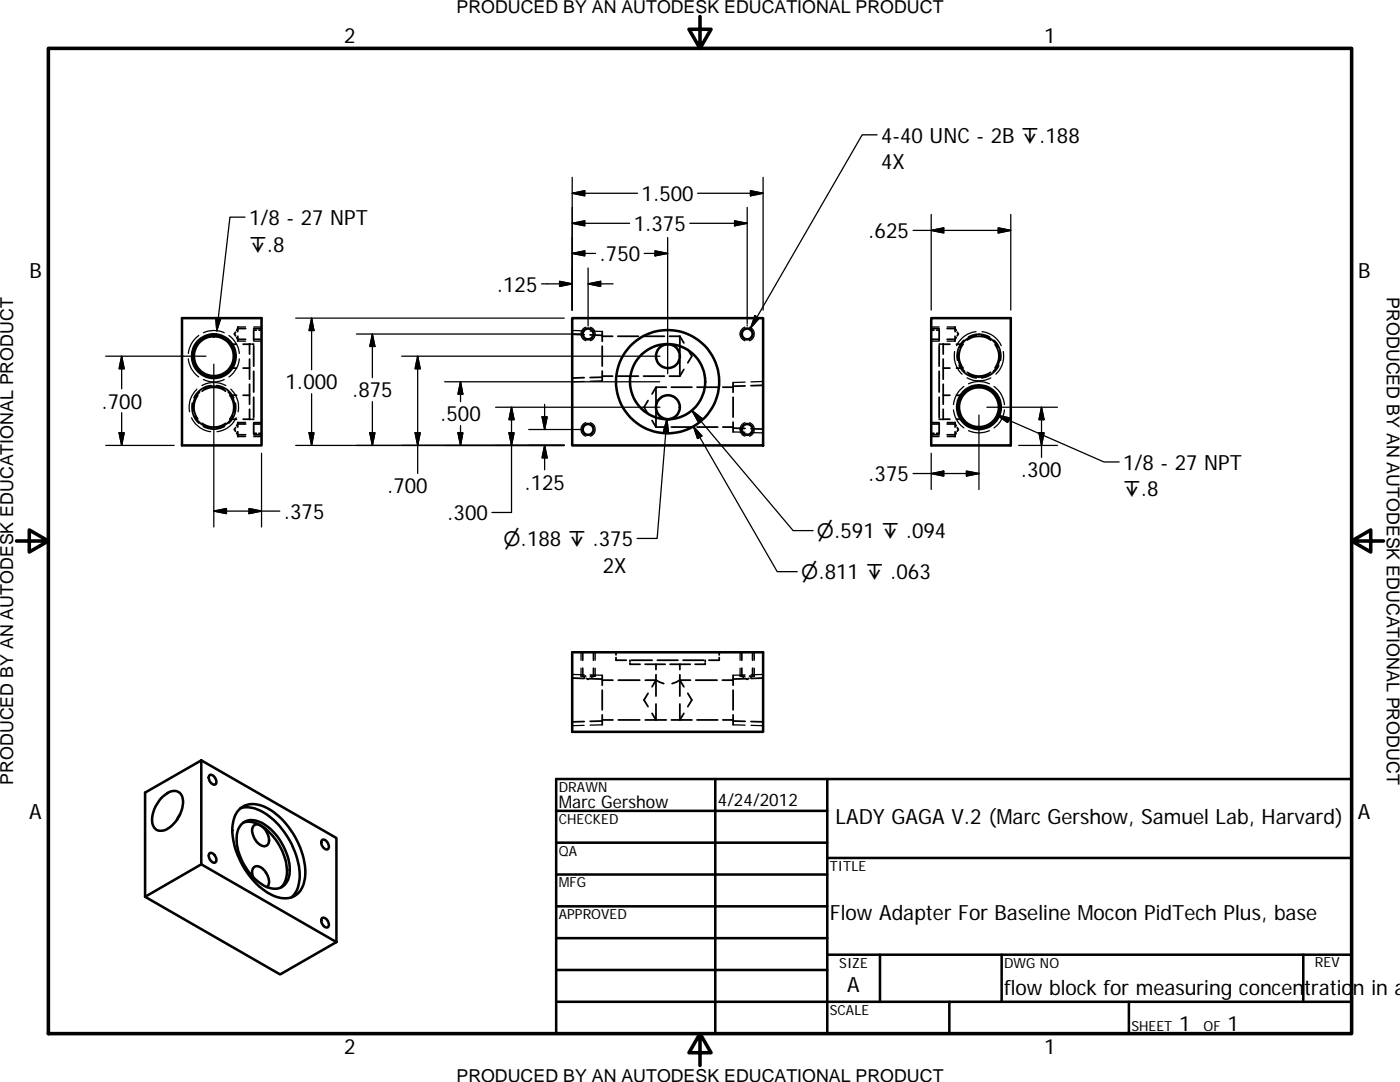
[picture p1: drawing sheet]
<svg xmlns="http://www.w3.org/2000/svg" width="279mm" height="216mm" viewBox="0 0 279 216" stroke-linecap="round" stroke-linejoin="round" font-family="sans-serif">
<g fill="none" stroke="#000" stroke-width=".51">
<path d="M36.3 63.5h15.9v25.4h-15.9zM114.2 63.5h38.1v25.4h-38.1zM185.8 63.5h15.9v25.4h-15.9zM114.2 130.2h38.1v15.8h-38.1zM32.4 159a3 3 0 0 1 3-1.1 2.56 2.56 0 0 1 1 3.2 6.4 6.4 0 0 1-3.7 4.6 1.89 1.89 0 0 1-2.3-2.3 7 7 0 0 1 2-4.4zM40.2 151.7l-11.2 6.5v20.7M40.2 151.7l26.9 15.5v20.8M40.2 151.7v20.8M41.8 154.7a1.2 1.2 0 0 1 1.4 1.4 .55 .55 0 0 1-.5 .5 .55 .55 0 0 1-.6-.4 1.24 1.24 0 0 1-.3-1.5zM111 155.4h158.7v50.8h-158.7zM142.7 155.4v50.8M165.1 155.4v50.8"/>
<path d="M29 178.9l26.9 15.5 11.2-6.4M35.9 162.5l-.6 1.1M40.2 172.5l26.9 15.5M40.2 172.5l-11.2 6.4M41.8 170.3a1.2 1.2 0 0 1 1.2 .5 1.2 1.2 0 0 1-.1 1.3 1.28 1.28 0 0 1-1.1-1.8zM47.7 161.6a4.5 4.5 0 0 1 5.7-.3 15.8 15.8 0 0 1 7.5 13.4 4.6 4.6 0 0 1-2.8 4.4 6.5 6.5 0 0 1-5.8-1.8 16.1 16.1 0 0 1-5.9-12.3l.5-2.2zM48 161.3a6.6 6.6 0 0 1 6.1 1.9 15.9 15.9 0 0 1 5.7 12.1 5.1 5.1 0 0 1-1.6 3.7M48.2 164.4a3.8 3.8 0 0 1 5 .4 11.5 11.5 0 0 1 4.6 9.8 3 3 0 0 1-4.6 2.4 11.3 11.3 0 0 1-5.9-10.6l.2-.9zM48.5 164.2a5.2 5.2 0 0 1 5.3 1.9 11.1 11.1 0 0 1 3.4 8.9l-.5 1.2-.7 .9M50.5 175a1.47 1.47 0 0 1 .6-2.2 3.1 3.1 0 0 1 2.5 3.6l-.3 .6M50.7 164.7a1.47 1.47 0 0 1 2.1 .7 2.81 2.81 0 0 1 .6 3.2 1.67 1.67 0 0 1-2.4-.9 2.48 2.48 0 0 1-.3-3zM64.3 167.6a1.2 1.2 0 0 1 1.3 1.5 .56 .56 0 0 1-.5 .4 .56 .56 0 0 1-.5-.3 1.26 1.26 0 0 1-.3-1.6z"/>
<path d="M111 161.8h54.1M111 168.1h54.1M111 174.5h54.1M165.1 171.2h104.6M64.3 183.2a1.22 1.22 0 0 1 1.1 1.8 1.29 1.29 0 0 1-1.1-1.8zM111 180.8h54.1M111 187.2h54.1M111 193.5h54.1M111 199.9h158.7M165.1 190.5h104.6M175.6 190.5v9.4M189.5 199.9v6.3"/>
<path d="M199.9 190.5v9.4M225.3 199.9v6.3M260.1 190.5v9.4"/>
<circle cx="42.7" cy="71.1" r="4.4"/>
<circle cx="42.7" cy="71.1" r="4.2"/>
<circle cx="42.7" cy="71.1" r="4"/>
<circle cx="117.4" cy="66.6" r="1.07"/>
<circle cx="133.2" cy="76.2" r="7.5"/>
<circle cx="133.2" cy="76.2" r="10.3"/>
<circle cx="133.3" cy="71.1" r="2.38"/>
<circle cx="149.1" cy="66.6" r="1.07"/>
<circle cx="117.4" cy="85.7" r="1.07"/>
<circle cx="133.3" cy="81.2" r="2.38"/>
<circle cx="149.1" cy="85.7" r="1.07"/>
<circle cx="195.4" cy="81.2" r="4"/>
<circle cx="195.4" cy="81.2" r="4.2"/>
<circle cx="195.4" cy="81.3" r="4.4"/>
</g>
<g fill="none" stroke="#000" stroke-width=".25">
<path d="M114.2 35.4v26.5M114.2 38.6l2.5-.5v1zM114.2 38.6h13M139.2 38.6h13.1M149.8 38.1l2.5 .5-2.5 .5zM152.3 35.4v26.5M175 26.9h-2.9l-22.3 38.5M48.9 43.3h-3l-2.6 22.7M108.1 56.6h6.1M111.7 56.1l2.5 .5-2.5 .5zM114.2 50.6l2.5-.5v1zM114.2 44.6l2.5-.5v1z"/>
<path d="M114.2 50.6h4.7M117.4 56.6l2.5-.5v1zM117.4 56.6h4.9M117.4 53.5v11.5M125.6 44.6h-11.4M128.6 50.6h4.6M130.7 50.1l2.5 .5-2.5 .5zM133.2 47.4v27.2M137.7 44.6h11.4M146.6 44.1l2.5 .5-2.5 .5zM149.1 41.4v23.2M182.2 46h19.5"/>
<path d="M185.8 42.8v19.1M185.8 46l2.5-.5v1zM199.2 45.5l2.5 .5-2.5 .5zM201.7 42.8v19.1M21.1 71.1h20M24.3 71.1v6.5M24.3 71.1l.5 2.5h-1zM37.6 71.6a4.9 4.9 0 0 0 2.1 3.6M39.3 77.6a5.1 5.1 0 0 0-1.5 4.6M39.7 66.9a5.1 5.1 0 0 0-2.1 3.6M40.6 66.4a4.9 4.9 0 0 1 4.1 0M40.6 75.7a4.9 4.9 0 0 0 4.1 0"/>
<path d="M42.7 72.7v32.5M43.1 63.5h.9l-.7 2.5zM45.1 76.9a4.9 4.9 0 0 0-4.8 0M45.7 66.9a5.2 5.2 0 0 1 2.1 3.6M46.1 77.6a5.1 5.1 0 0 1 1.4 4.6M47.5 68.1h1.5M47.5 65.2h1.5M47.8 71.6a4.9 4.9 0 0 1-2.1 3.6M50.6 68.1h1.6M50.6 65.2h1.6M59 63.5h53.6M62.2 63.5v10.3"/>
<path d="M62.2 78.6v10.3M62.2 63.5l.5 2.5h-1zM71.1 66.7h44.7M74.3 66.7v8.7M74.3 66.7l.5 2.4h-1zM80.2 71.1h51.5M83.4 71.1v23.4M83.4 71.1l.5 2.5h-1.1zM88.7 76.2h43M91.9 76.2v3.9M91.9 76.2l.5 2.5h-1zM114.2 65.9l2.4 .1"/>
<path d="M116.6 76.1l-2.4 .1M116.9 65.3a1.43 1.43 0 0 0-.9 1.3 1.43 1.43 0 0 0 .9 1.4M117.8 66.1h2.4M117.8 65.3a1.42 1.42 0 0 1 1 1.3 1.42 1.42 0 0 1-1 1.4M120.2 76l-2.4 .1M148.7 65.3a1.43 1.43 0 0 0-1 1.3 1.43 1.43 0 0 0 1 1.4M148.7 76.2l-2.4 .1M149.1 64.9v.1M149.6 65.3a1.42 1.42 0 0 1 .9 1.3 1.42 1.42 0 0 1-.9 1.4M150.6 63l.9 .5-1.7 1.9zM152.3 76.1l-2.4 .1M185.8 65.2h1.6"/>
<path d="M185.8 68.1h1.6M189 68.1h1.6M189 65.2h1.6M190.5 70.1a5 5 0 0 0 1.5 4.6M192.4 77.1a5.1 5.1 0 0 0-2.1 3.6M193 75.4a5 5 0 0 0 4.7 0M193.3 76.6a4.9 4.9 0 0 1 4.2 0M194.8 66.2a4.8 4.8 0 0 0-3.9 2.8M196 66.2a4.7 4.7 0 0 1 3.8 2.8M198.4 77.1a4.9 4.9 0 0 1 2 3.6M200.2 70.1a5 5 0 0 1-1.4 4.6M21.1 88.9h13.7"/>
<path d="M23.8 86.4h1l-.5 2.5zM24.3 82.3v6.6M38.2 83.4a4.8 4.8 0 0 0 3.9 2.7M47.1 83.4a4.8 4.8 0 0 1-3.8 2.7M47.5 87.1h1.5M47.5 84.3h1.5M50.6 87.1h1.6M50.6 84.3h1.6M52.2 90.4v14.8M59 88.9h53.6M61.7 86.4h1l-.5 2.5zM73.8 86.4h1l-.5 2.5z"/>
<path d="M74.3 80.1v8.8M82.8 86.4h1.1l-.5 2.5zM91.4 86.4h1l-.5 2.5zM91.9 84.9v4M98.9 81.3h32.8M101.6 86.4h1l-.5 2.5zM102.1 81.3v21h-3.9M102.1 81.3l.5 2.4h-1zM105.5 85.7h10.3M108.2 83.2h1l-.5 2.5zM108.7 80.7v5M108.7 88.9v4.8"/>
<path d="M108.7 88.9l.5 2.5h-1zM116.9 84.3a1.43 1.43 0 0 0-.9 1.4 1.43 1.43 0 0 0 .9 1.3M117.8 84.3a1.42 1.42 0 0 1 1 1.4 1.42 1.42 0 0 1-1 1.3M133.1 83.6l-2 23.8h-4M133.1 83.6l.3 2.5h-1zM138.1 81.9l2 1.6-.8 .6zM138.1 81.9l20.2 24h4M138.4 85.1l1.7 1.9-.9 .5zM138.4 85.1l16.7 29h4M146.3 86.2l2.4 .1M148.7 84.3a1.43 1.43 0 0 0-1 1.4 1.43 1.43 0 0 0 1 1.3M149.6 84.3a1.42 1.42 0 0 1 .9 1.4 1.42 1.42 0 0 1-.9 1.3"/>
<path d="M149.9 86.3l2.4 .1M182.2 94.5h13.2M185.8 90.4v7.3M185.8 84.3h1.6M185.8 87.1h1.6M185.8 94.5l2.5-.5v1zM189 87.1h1.6M189 84.3h1.6M190.3 81.8a5.1 5.1 0 0 0 2.1 3.6M192.9 94l2.5 .5-2.5 .5zM193.3 85.9a5.1 5.1 0 0 0 4.2 0M195.4 82.8v14.9"/>
<path d="M197 81.3h14M199 82.8l21.3 9.4h3.1M199 82.8l2.5 .6-.4 .9zM200.4 81.8a4.9 4.9 0 0 1-2 3.6M203.3 88.9h7.7M207.3 86.4h1.1l-.5 2.5zM207.9 81.3v10M207.9 81.3l.5 2.4h-1.1zM42.7 102l2.5-.5v1zM42.7 102h13.1M49.7 101.5l2.5 .5-2.5 .5zM114.2 134.6h2.4"/>
<path d="M116 130.2v1.5M116 133.3v1.6M117.8 134.7h2.4M118.8 130.2v1.5M118.8 133.3v1.6M147.7 130.2v1.5M147.7 133.3v1.6M148.7 134.7h-2.4M150.5 130.2v1.5M150.5 133.3v1.6M152.3 134.6h-2.4M116.6 144.7l-2.4 .1"/>
<path d="M120.2 144.6l-2.4 .1M146.3 144.6l2.4 .1M149.9 144.7l2.4 .1"/>
</g>
<g fill="none" stroke="#000" stroke-width=".36">
<path d="M39.5 78.9a4 4 0 0 0 0 4.7M39.8 78.2a4.1 4.1 0 0 0-1.2 3.8M40.3 78.1a3.9 3.9 0 0 1 4.7 0M42.1 76.9a4.2 4.2 0 0 0-3.4 2.5M43.2 76.9a4.2 4.2 0 0 1 3.4 2.5M44.7 77.6a4.1 4.1 0 0 0-4 0M45.6 78.2a4.1 4.1 0 0 1 1.2 3.8M45.9 78.9h1.3M45.9 73.4h1.3M45.9 68.7h1.3M45.9 78.9a4 4 0 0 1 0 4.7M47 66.3l-.2 .4 .2 .3"/>
<path d="M47.2 67.4l.3 .3h1.5M47.5 65.2v1M47.5 67.1v1M48.5 78.9h1.3M48.5 73.4h1.3M48.5 68.7h1.3M49 65.6h-1.5l-.3 .3M49.8 71.6v4.1M49.8 76.7v4M50.1 68.7h-.3v2M50.3 68.7h.3M50.6 69v4.1"/>
<path d="M50.6 74.1v4.1M50.6 79.2v4.2M50.6 67.7h1.6M50.6 65.6h1.6M51.2 65.9h-.6v2M51.7 65.9h.5M114.2 66.7l2.4 .1M116.6 75.4h-2.4M117.8 66.8l2.4 .1M120.2 74v2M120.2 69.1v3.9M120.2 66.1v2"/>
<path d="M120.2 75.3h-2.4M120.2 75.1h2.1M120.2 67.1h2.1M123.3 75.1h4.1M123.3 67.1h4.1M128.4 75.1h4.2M128.4 67.1h4.2M129.3 79.9l-.8 1.4 .8 1.3M130.9 77.3l-.8 1.3M133 77.3h-2.1v3.2M133.6 67.1h2.1M134 77.3h4.1"/>
<path d="M135.7 67.1l.8 1.3M135.7 67.1v3.2M135.7 71.9v3.2h-2.1M136.5 73.7l-.8 1.4M137.3 69.7l.8 1.4-.8 1.3M139.1 77.3h4.1M144.3 77.3h2M146.3 76.3v2M146.3 79.3v3.9M148.7 77l-2.4 .1M152.3 76.9l-2.4 .1M185.8 67.7h1.6"/>
<path d="M185.8 65.6h1.6M185.8 65.9h.6M186.9 65.9h.5v2M187.4 79.2v4.2M187.4 74.1v4.1M187.4 69v4.1M187.4 68.7h.3M188 68.7h.2v2M188.2 78.9h1.4M188.2 73.4h1.4M188.2 68.7h1.4M188.2 76.7v4"/>
<path d="M188.2 71.6v4.1M189 65.6h1.6l.2 .3M190.6 67.1v1M190.6 65.2v1M190.8 67.4l-.2 .3h-1.6M190.9 78.9h1.3M190.9 73.4h1.3M190.9 68.7h1.3M191 66.3l.3 .4-.3 .3M191.3 70.3a4.3 4.3 0 0 0 1.2 3.8M191.4 72.9a4.3 4.3 0 0 0 3.4 2.5M192.2 68.7a4 4 0 0 0 0 4.7"/>
<path d="M192.4 67.9a4.2 4.2 0 0 0-1.3 4M193 74.3a4 4 0 0 0 4.7 0M194.8 66.9a4 4 0 0 0-3.2 2.4M195.9 66.9a4.1 4.1 0 0 1 3.3 2.4M197.4 74.7a3.9 3.9 0 0 1-4 0M197.5 67.3a4.2 4.2 0 0 0-4.2 0M197.7 67.9a4 4 0 0 0-4.7 0M198.4 67.9a4.3 4.3 0 0 1 1.3 4M198.6 68.7a3.9 3.9 0 0 1 0 4.7M199.3 72.9a4.4 4.4 0 0 1-3.4 2.5M199.5 70.3a4.2 4.2 0 0 1-1.3 3.8M38.4 80.4a4.3 4.3 0 0 0 1.3 4"/>
<path d="M38.9 83a4.1 4.1 0 0 0 3.3 2.4M40.3 84.5a3.9 3.9 0 0 0 4.7 0M40.6 85.1a4.3 4.3 0 0 0 4.2 0M45.9 83.7h1.3M46.5 83a4.1 4.1 0 0 1-3.3 2.4M47 80.4a4.4 4.4 0 0 1-1.3 4M47 85.3l-.2 .4 .2 .4M47.2 86.4l.3 .4h1.5M47.5 84.3v.9M47.5 86.1v1M48.5 83.7h1.6M49 84.6h-1.5l-.3 .4"/>
<path d="M49.8 81.7v2M50.3 83.7h.3M50.6 84.4v2.1h.6M50.6 86.8h1.6M50.6 84.6h1.6M51.7 86.5h.5M130.1 83.9l.8 1.3M130.9 82v3.2M130.9 85.2h2.1M134 85.2h4.1M139.1 85.2h4.1M144.3 85.2h2"/>
<path d="M146.3 84.2v2M146.3 85.4l2.4 .1M149.9 85.6h2.4M185.8 86.8h1.6M185.8 84.6h1.6M185.8 86.5h.6M187.4 84.4v2.1h-.5M187.4 83.7h.3M188.2 81.7v2M189 84.6h1.6l.2 .4M189.6 83.7h-1.6M190.6 86.1v1"/>
<path d="M190.6 84.3v.9M190.8 86.4l-.2 .4h-1.6M190.9 83.7h1.3M191 85.3l.3 .4-.3 .4M114.2 135.3l2.4 .1M116 134.9h.9M116.3 133.3v1.6l.3 .2M116.3 130.2v1.5M117 135.4l.4 .2 .3-.2M117.8 135.4l2.4 .1M117.8 134.9h1M118.4 133.3v1.6l-.3 .2"/>
<path d="M118.4 130.2v1.5M120.2 137.7v3.9M120.2 134.7v2M120.2 135.7h2.1M122.9 131.2v.5h2.1M122.9 130.2v.5M123.4 135.7h4.3M125.7 132.3v.2h2M125.7 131.7v.3M126 131.7h4.2M128.7 132.5h4M128.8 135.7h2.1"/>
<path d="M129.3 138.3l-.8 1.4 .8 1.3M130.9 132.5v1.1M130.9 134.6v1.1M130.9 135.7l-.8 1.3M130.9 135.7v3.2M130.9 135.7l1.6 .7M131.2 131.7h4.1M133.7 132.5h4.1M135.7 132.5v1.1M135.7 134.6v1.1M135.7 135.7v3.2M135.7 135.7l-1.6 .7"/>
<path d="M135.7 135.7h2.1M135.7 135.7l.8 1.3M136.3 131.7h4.2M137.3 138.3l.8 1.4-.8 1.3M138.9 135.7h4.2M140.7 132.3v.2h-2M140.7 131.7v.3M143.5 131.2v.5h-2M143.5 130.2v.5M144.2 135.7h2.1M146.3 134.7v2M146.3 137.7v3.9"/>
<path d="M147.7 134.9h.9M148 133.3v1.6l.4 .2M148 130.2v1.5M148.7 135.4l-2.4 .1M148.7 135.4l.4 .2 .4-.2M149.6 134.9h.9M150.2 133.3v1.6l-.4 .2M150.2 130.2v1.5M152.3 135.3l-2.4 .1M116.6 144h-2.4M120.2 142.6v2M120.2 143.7h2.1"/>
<path d="M120.2 143.9h-2.4M123.4 143.7h4.3M128.8 143.7h4.2M130.9 140.5v3.2l-.8-1.4M134 143.7h4.1M135.7 140.5v3.2l.8-1.4M139.1 143.7h4.1M144.3 143.7h2M146.3 142.6v2M146.3 143.9h2.4M149.9 144h2.4"/>
</g>
<path d="M9.7 9.7h260v196.5h-260zM139.7 3.3v6.4l-2.2-3.9h4.4l-2.2 3.9M3.3 107.9h6.4l-3.9-2.2v4.5l3.9-2.3M269.7 107.9l3.9 2.3v-4.5l-3.9 2.2h6.4M139.7 206.2l2.2 3.9h-4.4l2.2-3.9v6.4" fill="none" stroke="#000" stroke-width=".71"/>
<g fill="#000" stroke="#000" stroke-width=".25">
<path d="M114.2 38.6l2.5-.5v1zM149.8 38.1l2.5 .5-2.5 .5zM111.7 56.1l2.5 .5-2.5 .5zM114.2 50.6l2.5-.5v1zM114.2 44.6l2.5-.5v1zM117.4 56.6l2.5-.5v1zM130.7 50.1l2.5 .5-2.5 .5zM146.6 44.1l2.5 .5-2.5 .5zM185.8 46l2.5-.5v1zM199.2 45.5l2.5 .5-2.5 .5zM24.3 71.1l.5 2.5h-1zM43.1 63.5h.9l-.7 2.5z"/>
<path d="M62.2 63.5l.5 2.5h-1zM74.3 66.7l.5 2.4h-1zM83.4 71.1l.5 2.5h-1.1zM91.9 76.2l.5 2.5h-1zM150.6 63l.9 .5-1.7 1.9zM23.8 86.4h1l-.5 2.5zM61.7 86.4h1l-.5 2.5zM73.8 86.4h1l-.5 2.5zM82.8 86.4h1.1l-.5 2.5zM91.4 86.4h1l-.5 2.5zM101.6 86.4h1l-.5 2.5zM102.1 81.3l.5 2.4h-1z"/>
<path d="M108.2 83.2h1l-.5 2.5zM108.7 88.9l.5 2.5h-1zM133.1 83.6l.3 2.5h-1zM138.1 81.9l2 1.6-.8 .6zM138.4 85.1l1.7 1.9-.9 .5zM185.8 94.5l2.5-.5v1zM192.9 94l2.5 .5-2.5 .5zM199 82.8l2.5 .6-.4 .9zM207.3 86.4h1.1l-.5 2.5zM207.9 81.3l.5 2.4h-1.1zM42.7 102l2.5-.5v1zM49.7 101.5l2.5 .5-2.5 .5z"/>
</g>
<g font-size="4.2">
<text x="68.7" y="8.7">2</text>
<text x="208.4" y="8.7">1</text>
<text x="175.9" y="28.4">4-40 UNC - 2B ↧.188</text>
<text x="175.9" y="33.8">4X</text>
<text x="128" y="40.1">1.500</text>
<text x="49.7" y="44.9">1/8 - 27 NPT</text>
<text x="126.5" y="46.1">1.375</text>
<text x="173.3" y="47.5">.625</text>
<text x="119.7" y="52.1">.750</text>
<text x="5.9" y="55.5">B</text>
<text x="99.1" y="58.2">.125</text>
<text x="271" y="55.5">B</text>
<text x="57" y="77.7">1.000</text>
<text x="20.2" y="81.5">.700</text>
<text x="70.3" y="79.3">.875</text>
<text x="87.8" y="84.1">.500</text>
<text x="203.8" y="95.2">.300</text>
<text x="224.1" y="93.7">1/8 - 27 NPT</text>
<text x="77.2" y="98.4">.700</text>
<text x="104.6" y="97.7">.125</text>
<text x="173.3" y="96">.375</text>
<text x="56.6" y="103.5">.375</text>
<text x="89.3" y="103.8">.300</text>
<text x="120.3" y="114.3">2X</text>
<text x="5.8" y="163.4">A</text>
<text x="166.8" y="164.5">LADY GAGA V.2 (Marc Gershow, Samuel Lab, Harvard)</text>
<text x="271" y="163.4">A</text>
<text x="165.6" y="183.5">Flow Adapter For Baseline Mocon PidTech Plus, base</text>
<text x="169.1" y="198">A</text>
<text x="200.4" y="198.5">flow block for measuring concentration in a</text>
<text x="235.3" y="205.7">1</text>
<text x="245" y="205.7">1</text>
<text x="68.7" y="210.3">2</text>
<text x="208.4" y="210.3">1</text>
</g>
<g font-size="4">
<text x="49.7" y="50.2">↧.8</text>
<text x="224.1" y="99.1">↧.8</text>
<text x="163" y="107.4">⌀.591 ↧ .094</text>
<text x="100.5" y="109">⌀.188 ↧ .375</text>
<text x="159.9" y="115.6">⌀.811 ↧ .063</text>
</g>
<g font-size="3.5">
<text x="91.1" y="2.6">PRODUCED BY AN AUTODESK EDUCATIONAL PRODUCT</text>
<text x="276.8" y="59.4" transform="rotate(90 276.8 59.4)">PRODUCED BY AN AUTODESK EDUCATIONAL PRODUCT</text>
<text x="2.6" y="156.5" transform="rotate(-90 2.6 156.5)">PRODUCED BY AN AUTODESK EDUCATIONAL PRODUCT</text>
<text x="111.5" y="161.2">Marc Gershow</text>
<text x="143.2" y="160.7">4/24/2012</text>
<text x="91.1" y="215.9">PRODUCED BY AN AUTODESK EDUCATIONAL PRODUCT</text>
</g>
<g font-size="2.8">
<text x="111.5" y="158">DRAWN</text>
<text x="111.5" y="164.4">CHECKED</text>
<text x="111.5" y="170.7">QA</text>
<text x="165.6" y="173.7">TITLE</text>
<text x="111.5" y="177.1">MFG</text>
<text x="111.5" y="183.4">APPROVED</text>
<text x="167.5" y="193.1">SIZE</text>
<text x="200.4" y="193.1">DWG NO</text>
<text x="262.4" y="193">REV</text>
<text x="165.6" y="202.5">SCALE</text>
<text x="225.8" y="205.7">SHEET</text>
<text x="240.2" y="205.7">OF</text>
</g>
</svg>
